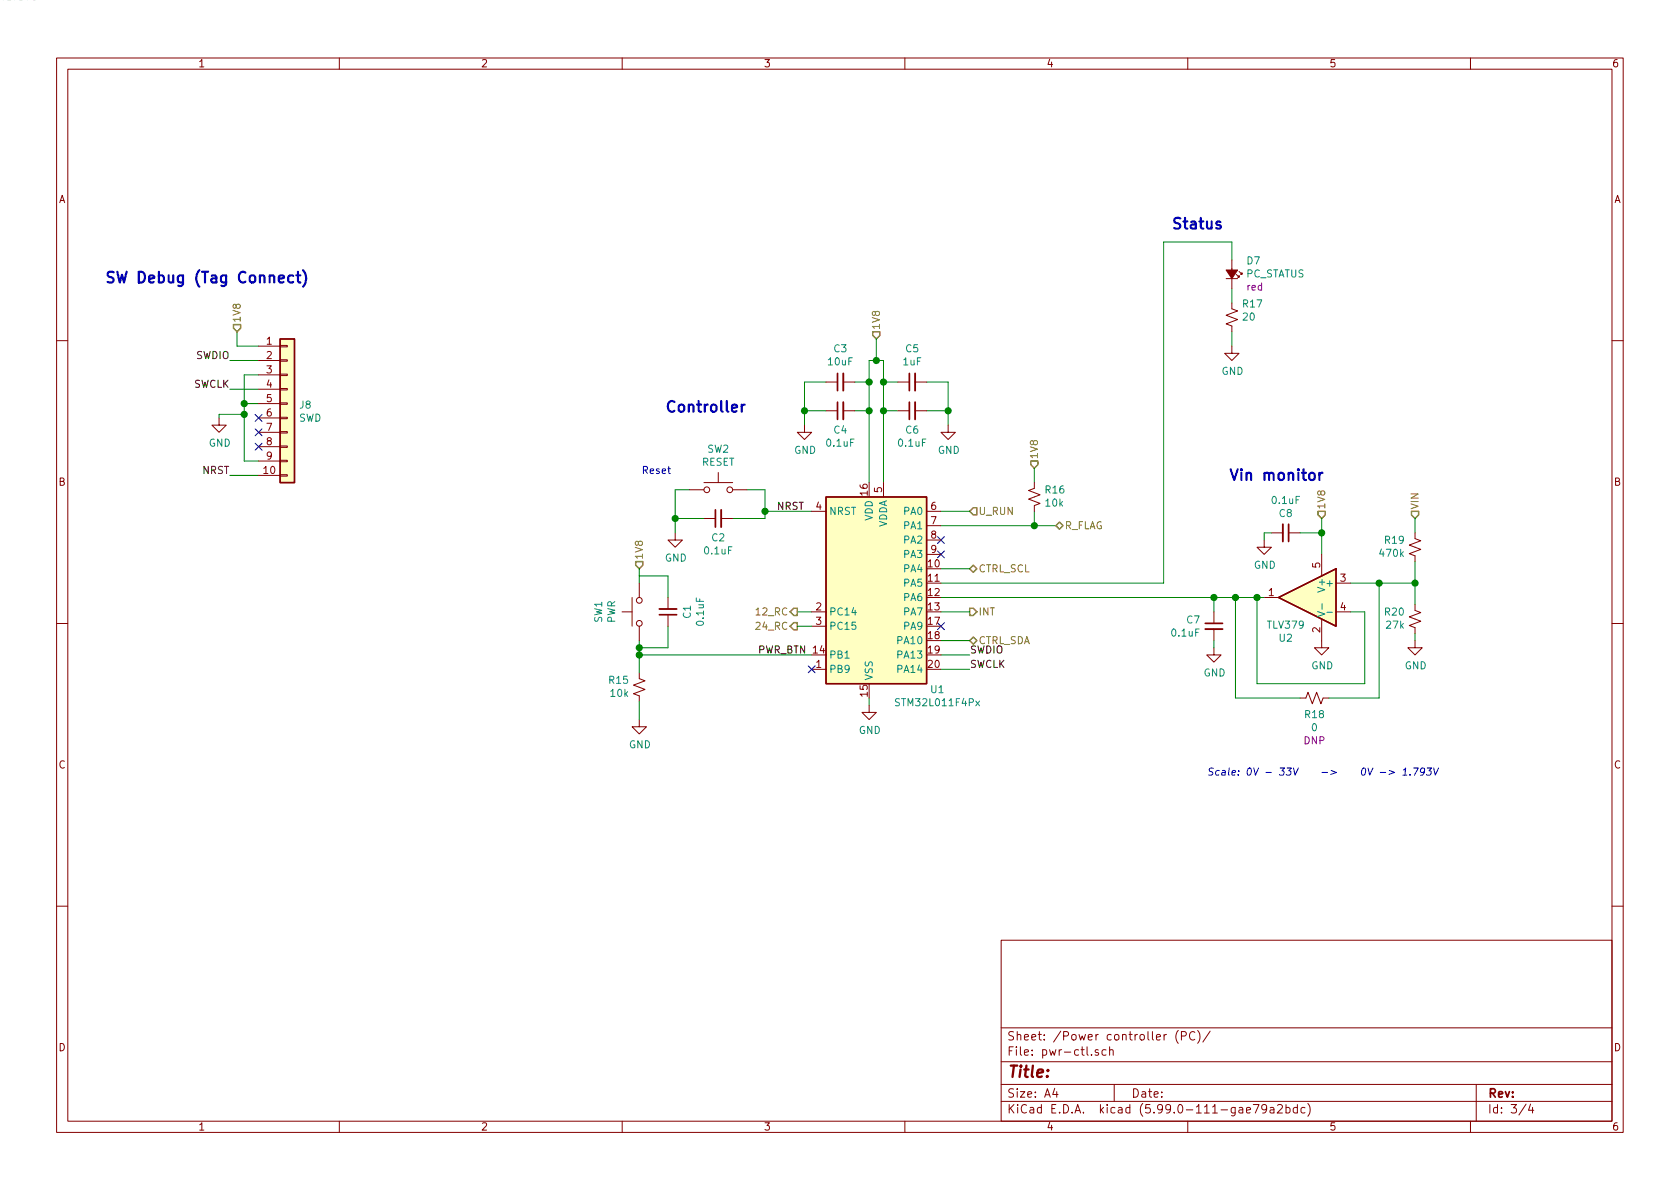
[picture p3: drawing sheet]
<svg xmlns="http://www.w3.org/2000/svg" width="297mm" height="210mm" viewBox="0 0 297 210" stroke-linecap="round" stroke-linejoin="round" font-family="sans-serif">
<g fill="none" stroke="#840000" stroke-width=".18">
<path d="M10 10.3h277v189.9h-277zM12 12.2h273v186.1h-273zM60 10.3v1.9M110 10.3v1.9M160 10.3v1.9M210 10.3v1.9M260 10.3v1.9M216.8 49.3h2M217.8 53.6v1l1 .4-2 .7 2 .8-2 .8 1 .4v1M217.8 46v5M218.6 48.5l.5 .5v-.2v.2h-.3M219.1 48l.5 .5v-.2v.2h-.3"/>
<path d="M10 60.2h2M38.7 73.9v1.3h1.3l-1.3 1.2-1.2-1.2h1.2M45.7 61.2h3.8M45.7 63.7h3.8M45.7 66.3h3.8M45.7 68.8h3.8M45.7 71.4h3.8M45.7 73.9h3.8M45.7 76.4h3.8M45.7 79h3.8M49.5 76.3h1.3v.3h-1.3zM49.5 78.9h1.3v.2h-1.3z"/>
<path d="M49.5 73.8h1.3v.2h-1.3zM49.5 68.7h1.3v.3h-1.3zM49.5 66.2h1.3v.2h-1.3zM49.5 63.6h1.3v.3h-1.3zM49.5 61.1h1.3v.2h-1.3zM49.5 71.2h1.3v.3h-1.3zM142.2 75.2v1.2h1.3l-1.3 1.3-1.2-1.3h1.2M146 72.6h2.1M146 67.6h2.1M149.1 72.6h2M149.1 67.6h2M158.7 72.6h2.1"/>
<path d="M158.7 67.6h2.1M161.8 72.6h2M161.8 67.6h2M167.6 75.2v1.2h1.3l-1.3 1.3-1.2-1.3h1.2M217.8 61.2v1.3h1.3l-1.3 1.2-1.3-1.2h1.3M285 60.2h2M45.7 84.1h3.8M45.7 81.5h3.8M49.5 81.4h1.3v.3h-1.3zM49.5 83.9h1.3v.3h-1.3zM119.4 94.2v1.3h1.2l-1.2 1.3-1.3-1.3h1.3M121.9 86.6h2.6"/>
<path d="M124.5 91.7h2M124.5 85.3h5M127 83.6v1.7M127.5 91.7h2M129.5 86.6h2.6M143.5 90.4h2.5M156.2 85.3v2.6M163.8 90.4h2.6M163.8 93h2.6M163.8 95.5h2.6M163.8 98h2.6M182.9 85.3v1.1l-1 .3 2 .8-2 .8 2 .7-1 .4v1"/>
<path d="M223.5 95.5v1.3h1.3l-1.3 1.2-1.3-1.2h1.3M224.8 94.2h2M227.8 94.2h2.1M233.7 98v3.8M250.2 94.2v1l1 .4-2 .8 2 .7-2 .8 1 .4v1M10 110.3h2M110 108.2h1.8M111.8 105.7v5M113 119v1l1 .4-2 .8 2 .7-2 .8 1 .4v1M113 103.1v2.6M113 110.7v2.6M118.1 105.7v2"/>
<path d="M118.1 108.7v2M143.5 118.4h2.5M143.5 108.2h2.5M143.5 110.7h2.5M214.6 114.5v1.3h1.3l-1.3 1.3-1.2-1.3h1.2M214.6 108.2v2M214.6 111.2v2.1M223.5 105.7h2.6M233.7 109.5v5h1.2l-1.2 1.3-1.3-1.3h1.3M236.2 108.2h2.6M236.2 103.1h2.6M250.2 106.9v1l1 .4-2 .8 2 .7-2 .8 1 .4v1"/>
<path d="M250.2 113.3v1.2h1.3l-1.3 1.3-1.3-1.3h1.3M285 110.3h2M113 127.2v1.3h1.3l-1.3 1.3-1.2-1.3h1.2M153.7 124.7v1.3h1.2l-1.2 1.2-1.3-1.2h1.3M229.9 123.4h1l.4-1 .7 2.1 .8-2.1 .8 2.1 .3-1.1h1M10 160.2h2M177 166.3h108v32h-108zM285 160.2h2M60 198.3v1.9M110 198.3v1.9M160 198.3v1.9M177 194.8h108"/>
<path d="M177 191.8h108M177 187.8h108M177 181.8h108M186.5 192.5l-.4 1h1M186.8 193v1M194.2 185.7l-.4-.1-.2 .2 .1 .2 .5 .2v.3h-.6M195.6 185.7l-.5-.1-.3 .3 .2 .6h.6M196.2 185.7l.2-.1 .4 .1v.9M196.2 185.1v1.5M197 191.8v3M208.3 182.2a1.71 1.71 0 0 0 0 2.3M208.9 183.2l.7-.1 .2-.2-.1-.3-.2-.2h-.6v1.5"/>
<path d="M210 198.3v1.9M211.3 182.6a.7 .7 0 0 0-1 .2 .7 .7 0 0 0 .2 .9 .55 .55 0 0 0 .8 .1M211.8 182.2a1.79 1.79 0 0 1 0 2.3M214 182.3l-1.3 2M220.4 196.3l.7-.1-.1-.3-.4-.1-.2 .2v.7h.6M221.6 195.3h1l-.7 1.5M224 196l-.3 .3-.5-.1-.1-.2v-.4l.1-.2 .5-.1 .2 .2a1.19 1.19 0 0 1-.2 1.2l-.5 .1M224.6 195.9h.6v.9M225.2 196.2l-.5 .1-.2 .2 .1 .2 .1 .1 .5-.1M225.9 195.5l.2-.2h.3l.3 .2v.3l-.9 1h.9M227.4 195.9l.4-.1 .3 .3-.1 .6-.2 .1-.4-.1M227.4 195.3v1.5"/>
<path d="M229.4 195.9l-.4-.1-.3 .3v.6l.3 .1 .4-.1M229.4 195.3v1.5M230.7 195.9l-.4-.1-.3 .3 .1 .6h.6M231.2 195.1a1.79 1.79 0 0 1 0 2.3M260 198.3v1.9M261 191.8v6.5M269.8 195.2l-1.2 2M270.6 195.2l-.3 1.1h.9M271 195.8v1"/>
<circle cx="125" cy="86.6" r=".51"/>
<circle cx="129" cy="86.6" r=".51"/>
<circle cx="113" cy="106.2" r=".51"/>
<circle cx="113" cy="110.2" r=".51"/>
</g>
<g fill="none" stroke="#008400" stroke-width=".18">
<path d="M41.9 58.7v2.5h3.8M154.9 59.9v3.8M217.8 46v-3.2h-12.1v60.3h-39.3M217.8 51v2.6M217.8 58.7v2.5M40.6 63.7h5.1M40.6 68.8h5.1M43.2 71.4h2.5M43.2 73.3h-4.5v.6M45.7 66.3h-2.5v15.2h2.5M142.2 72.6h3.8M146 67.6h-3.8v7.6"/>
<path d="M151.1 67.6h2.6M151.1 72.6h2.6M156.2 67.6h2.5M156.2 72.6h2.5M163.8 67.6h3.8v7.6M163.8 72.6h3.8M40.6 84.1h5.1M119.4 91.7h5.1M121.9 86.6h-2.5v7.6M132.1 86.6h3.2v5.1h-5.8M135.3 90.4h8.2M153.7 85.3v-21.6h2.5v21.6"/>
<path d="M166.4 90.4h5M166.4 93h20.3M182.9 82.8v2.5M182.9 90.4v2.6M224.8 94.2h-1.3v1.3M229.9 94.2h3.8M233.7 91.7v6.3M250.2 91.7v2.5M250.2 99.3v7.6M113 115.8h30.5M113 101.8h5.1v3.9M113 100.6v2.5"/>
<path d="M113 113.3v5.7M118.1 110.7v3.8h-5.1M141 108.2h2.5M141 110.7h2.5M166.4 118.4h5M166.4 108.2h5M166.4 115.8h5M166.4 113.3h5M166.4 100.6h5M166.4 105.7h57.1M214.6 105.7v2.5M214.6 113.3v1.2"/>
<path d="M218.4 105.7v17.7h11.5M222.2 105.7v15.2h19.1v-12.7h-2.5M238.8 103.1h11.4M243.8 103.1v20.3h-8.9M250.2 112v1.3M113 124.1v3.1M153.7 123.4v1.3"/>
</g>
<path d="M51.8 48.8l-.5-.1-.3 .3v.8l.3 .2 .5-.1M52.4 48.7h.7M52.7 48.1v1.6l.1 .2 .3 .1M53.6 47.8a2.16 2.16 0 0 1 0 2.9M131.1 71.5v1.3M131.7 71.5l-.4 .1-.2 .3M233.3 83.6v1.3M233.8 83.6l-.3 .1-.2 .3" fill="none" stroke="#0000c2" stroke-width=".38"/>
<g fill="none" stroke="#848400" stroke-width=".25">
<path d="M41.3 57.4h1.2v.6l-.6 .7-.6-.7zM154.3 58.7h1.3v.6l-.7 .6-.6-.6zM112.4 99.3h1.3v.6l-.7 .7-.6-.7zM172.1 89.8h.6v1.3h-.6l-.7-.7zM182.2 81.5h1.3v.7l-.6 .6-.7-.6zM186.7 93l.6-.7 .7 .7-.7 .6zM233 90.4h1.3v.7l-.6 .6-.7-.6zM249.6 90.4h1.2v.7l-.6 .6-.6-.6zM140.3 107.6h.7v1.2h-.7l-.6-.6zM140.3 110.1h.7v1.3h-.7l-.6-.7zM171.4 113.3l.7-.7 .6 .7-.6 .6zM171.4 107.6h.7l.6 .6-.6 .6h-.7z"/>
<path d="M171.4 100.6l.7-.7 .6 .7-.6 .6z"/>
</g>
<g fill="none" stroke="#000084" stroke-width=".18">
<path d="M45.1 73.3l1.2 1.2M45.1 75.8l1.2 1.3M45.1 78.4l1.2 1.2M46.3 73.3l-1.2 1.2M46.3 75.8l-1.2 1.3M46.3 78.4l-1.2 1.2M165.8 94.9l1.2 1.2M165.8 97.4l1.2 1.2M167 94.9l-1.2 1.2M167 97.4l-1.2 1.2M142.9 117.7l1.2 1.3M144.1 117.7l-1.2 1.3"/>
<path d="M165.8 110.1l1.2 1.2M167 110.1l-1.2 1.2"/>
</g>
<path d="M216.8 47.7h2l-1 1.6z" fill="#840000" stroke="#840000" stroke-width=".18"/>
<path d="M149.1 66v3.1M149.1 71.1v3.1M161.8 66v3.1M161.8 71.1v3.1M127.5 90.2v3M226.8 92.7v3.1M116.6 107.7h3M213.1 111.2h3.1" fill="none" stroke="#840000" stroke-width=".33"/>
<path d="M148.1 66v3.1M148.1 71.1v3.1M160.8 66v3.1M160.8 71.1v3.1M126.5 90.2v3M227.8 92.7v3.1M116.6 108.7h3M213.1 110.2h3.1" fill="none" stroke="#840000" stroke-width=".3"/>
<g fill="#ffffc2" stroke="#ffffc2" stroke-width=".18">
<path d="M146 87.9h17.8v33h-17.8z"/>
<path d="M49.5 59.9h2.6v25.4h-2.6z"/>
<path d="M226.1 105.7l10.1-5.1v10.1z"/>
</g>
<path d="M49.5 59.9h2.6v25.4h-2.6zM146 87.9h17.8v33h-17.8zM226.1 105.7l10.1-5.1v10.1z" fill="none" stroke="#840000" stroke-width=".25"/>
<path d="M233 108.1l1.2 .5-1.2 .4M233.8 106.8v.9M234.6 108.3h1M172.5 124l.7 .8M173.2 124l-.7 .8" fill="none" stroke="#008484" stroke-width=".18"/>
<g fill="none" stroke="#0000c2" stroke-width=".18">
<path d="M226.3 135.8h.8l-.5 .5 .3 .1 .2 .1-.2 .5-.5 .1-.2-.1M233.8 136.6h.9M235.4 136.2l.9 .4-1 .4M240.9 135.9l.2-.1a.65 .65 0 0 1 .2 1.2l-.4 .1-.2-.3v-.5zM241.9 135.8l.3 1.3 .5-1.3M244 136.6h1M245.6 136.2l1 .4-1 .4M248 137.1h.7M248.1 136.2l.4-.4-.1 1.3M249.3 137v.1M249.9 135.8h.9l-.7 1.3M251.9 136.4l-.3 .2-.4-.1-.1-.1 .2-.5 .4-.1 .2 .3-.2 .7-.2 .2-.3 .1"/>
<path d="M252.3 135.8h.8l-.4 .5 .3 .1 .1 .1-.2 .5-.5 .1-.2-.1M253.5 135.8l.3 1.3 .6-1.3"/>
</g>
<g fill="#008400" stroke="#008400" stroke-width=".25">
<circle cx="43.2" cy="71.4" r=".51"/>
<circle cx="43.2" cy="73.3" r=".51"/>
<circle cx="142.2" cy="72.6" r=".51"/>
<circle cx="167.6" cy="72.6" r=".51"/>
<circle cx="156.2" cy="72.6" r=".51"/>
<circle cx="154.9" cy="63.7" r=".51"/>
<circle cx="153.7" cy="67.6" r=".51"/>
<circle cx="156.2" cy="67.6" r=".51"/>
<circle cx="153.7" cy="72.6" r=".51"/>
<circle cx="182.9" cy="93" r=".51"/>
<circle cx="135.3" cy="90.4" r=".51"/>
<circle cx="113" cy="114.5" r=".51"/>
<circle cx="113" cy="115.8" r=".51"/>
<circle cx="222.3" cy="105.7" r=".51"/>
<circle cx="243.8" cy="103.1" r=".51"/>
<circle cx="218.4" cy="105.7" r=".51"/>
<circle cx="250.2" cy="103.1" r=".51"/>
<circle cx="233.7" cy="94.2" r=".51"/>
<circle cx="214.6" cy="105.7" r=".51"/>
<circle cx="119.4" cy="91.7" r=".51"/>
</g>
<text font-size="2.8" fill="#840000" x="178" y="190.5">Title:</text>
<g font-size="2.7" fill="#0000c2">
<text x="207" y="40.5">Status</text>
<text x="18.4" y="50.1">SW Debug (Tag Connect)</text>
<text x="117.5" y="72.9">Controller</text>
<text x="217.2" y="85">Vin monitor</text>
</g>
<g font-size="2.1" fill="#840000">
<text x="178" y="184">Sheet: /Power controller (PC)/</text>
<text x="178" y="186.7">File: pwr-ctl.sch</text>
<text x="178" y="196.9">KiCad E.D.A. kicad (5.99.0-111-gae79a2bdc)</text>
<text x="178" y="194.1">Size: A4</text>
<text x="200" y="194.1">Date:</text>
<text x="263" y="194.1">Rev:</text>
<text x="263" y="196.9">Id: 3/4</text>
</g>
<g font-size="1.8" fill="#840000">
<text x="35" y="11.9">1</text>
<text x="85" y="11.9">2</text>
<text x="135" y="11.9">3</text>
<text x="185" y="11.9">4</text>
<text x="235" y="11.9">5</text>
<text x="285" y="11.9">6</text>
<text x="10.4" y="35.9">A</text>
<text x="285.4" y="35.9">A</text>
<text x="47.1" y="61">1</text>
<text x="47.1" y="63.5">2</text>
<text x="47.1" y="66">3</text>
<text x="47.1" y="68.6">4</text>
<text x="47.1" y="71.1">5</text>
<text x="47.1" y="73.7">6</text>
<text x="47.1" y="76.2">7</text>
<text x="46.7" y="83.8">10</text>
<text x="47.1" y="78.7">8</text>
<text x="47.1" y="81.3">9</text>
<text x="10.4" y="85.9">B</text>
<text x="153.4" y="87.6" transform="rotate(-90 153.4 87.6)">16</text>
<text x="156" y="87.1" transform="rotate(-90 156 87.1)">5</text>
<text x="285.4" y="85.9">B</text>
<text x="144.3" y="90.2">4</text>
<text x="164.6" y="90.2">6</text>
<text x="164.6" y="92.7">7</text>
<text x="164.6" y="95.2">8</text>
<text x="164.1" y="100.3">10</text>
<text x="164.6" y="97.8">9</text>
<text x="233.4" y="100.4" transform="rotate(-90 233.4 100.4)">5</text>
<text x="144.3" y="107.9">2</text>
<text x="164.1" y="102.9">11</text>
<text x="164.1" y="105.4">12</text>
<text x="164.1" y="107.9">13</text>
<text x="224.3" y="105.4">1</text>
<text x="237" y="102.9">3</text>
<text x="237" y="107.9">4</text>
<text x="144.3" y="110.5">3</text>
<text x="164.1" y="113">18</text>
<text x="164.1" y="110.5">17</text>
<text x="233.4" y="111.9" transform="rotate(-90 233.4 111.9)">2</text>
<text x="144.3" y="118.1">1</text>
<text x="164.1" y="115.6">19</text>
<text x="164.1" y="118.1">20</text>
<text x="153.4" y="123.1" transform="rotate(-90 153.4 123.1)">15</text>
<text x="10.4" y="135.9">C</text>
<text x="285.4" y="135.9">C</text>
<text x="10.4" y="185.9">D</text>
<text x="285.4" y="185.9">D</text>
<text x="35" y="199.9">1</text>
<text x="85" y="199.9">2</text>
<text x="135" y="199.9">3</text>
<text x="185" y="199.9">4</text>
<text x="235" y="199.9">5</text>
<text x="285" y="199.9">6</text>
</g>
<g font-size="1.8" fill="#008484">
<text x="220.5" y="46.8">D7</text>
<text x="220.2" y="49.1">PC_STATUS</text>
<text x="219.8" y="54.4">R17</text>
<text x="219.8" y="56.7">20</text>
<text x="146.5" y="64.6">10uF</text>
<text x="147.5" y="62.3">C3</text>
<text x="159.7" y="64.6">1uF</text>
<text x="160.2" y="62.3">C5</text>
<text x="216" y="66.3">GND</text>
<text x="52.8" y="74.6">SWD</text>
<text x="53" y="72.3">J8</text>
<text x="147.5" y="76.7">C4</text>
<text x="160.2" y="76.7">C6</text>
<text x="36.9" y="79">GND</text>
<text x="124.1" y="82.4">RESET</text>
<text x="125.1" y="80.1">SW2</text>
<text x="140.4" y="80.3">GND</text>
<text x="146.3" y="79">0.1uF</text>
<text x="159" y="79">0.1uF</text>
<text x="165.8" y="80.3">GND</text>
<text x="184.9" y="87.3">R16</text>
<text x="184.9" y="89.6">10k</text>
<text x="225" y="89.1">0.1uF</text>
<text x="125.9" y="95.7">C2</text>
<text x="146.6" y="91.1">NRST</text>
<text x="154.3" y="92.1" transform="rotate(-90 154.3 92.1)">VDD</text>
<text x="156.8" y="93.4" transform="rotate(-90 156.8 93.4)">VDDA</text>
<text x="159.9" y="91.1">PA0</text>
<text x="159.9" y="93.6">PA1</text>
<text x="226.2" y="91.4">C8</text>
<text x="117.6" y="99.3">GND</text>
<text x="124.7" y="98">0.1uF</text>
<text x="159.9" y="96.1">PA2</text>
<text x="159.9" y="98.7">PA3</text>
<text x="159.9" y="101.2">PA4</text>
<text x="221.7" y="100.6">GND</text>
<text x="244.1" y="98.5">470k</text>
<text x="244.9" y="96.2">R19</text>
<text x="159.9" y="103.8">PA5</text>
<text x="159.9" y="106.3">PA6</text>
<text x="234.3" y="104.3" transform="rotate(-90 234.3 104.3)">V+</text>
<text x="234.9" y="103.8">+</text>
<text x="106.5" y="110.1" transform="rotate(-90 106.5 110.1)">SW1</text>
<text x="108.8" y="110.2" transform="rotate(-90 108.8 110.2)">PWR</text>
<text x="122.1" y="109.3" transform="rotate(-90 122.1 109.3)">C1</text>
<text x="124.5" y="110.5" transform="rotate(-90 124.5 110.5)">0.1uF</text>
<text x="146.6" y="108.8">PC14</text>
<text x="146.6" y="111.4">PC15</text>
<text x="158.9" y="113.9">PA10</text>
<text x="159.9" y="108.8">PA7</text>
<text x="159.9" y="111.4">PA9</text>
<text x="207.3" y="112.6">0.1uF</text>
<text x="209.9" y="110.3">C7</text>
<text x="224.2" y="111.2">TLV379</text>
<text x="226.2" y="113.5">U2</text>
<text x="244.9" y="108.9">R20</text>
<text x="245.2" y="111.2">27k</text>
<text x="146.6" y="116.5">PB1</text>
<text x="146.6" y="119">PB9</text>
<text x="158.9" y="116.5">PA13</text>
<text x="158.9" y="119">PA14</text>
<text x="212.8" y="119.6">GND</text>
<text x="231.9" y="118.4">GND</text>
<text x="248.4" y="118.4">GND</text>
<text x="107.7" y="120.9">R15</text>
<text x="108" y="123.2">10k</text>
<text x="154.3" y="120.4" transform="rotate(-90 154.3 120.4)">VSS</text>
<text x="158.7" y="124.9">STM32L011F4Px</text>
<text x="164.6" y="122.6">U1</text>
<text x="151.8" y="129.8">GND</text>
<text x="230.8" y="127">R18</text>
<text x="231.9" y="129.3">0</text>
<text x="111.2" y="132.3">GND</text>
</g>
<g font-size="1.8" fill="#840084">
<text x="220.5" y="51.4">red</text>
<text x="230.6" y="131.6">DNP</text>
</g>
<g font-size="1.8" fill="#848400">
<text x="42.5" y="57.1" transform="rotate(-90 42.5 57.1)">1V8</text>
<text x="155.6" y="58.4" transform="rotate(-90 155.6 58.4)">1V8</text>
<text x="183.5" y="81.3" transform="rotate(-90 183.5 81.3)">1V8</text>
<text x="173" y="91.1">U_RUN</text>
<text x="188.2" y="93.6">R_FLAG</text>
<text x="234.3" y="90.2" transform="rotate(-90 234.3 90.2)">1V8</text>
<text x="250.8" y="90.2" transform="rotate(-90 250.8 90.2)">VIN</text>
<text x="113.7" y="99.1" transform="rotate(-90 113.7 99.1)">1V8</text>
<text x="173" y="101.2">CTRL_SCL</text>
<text x="133.9" y="108.8">12_RC</text>
<text x="133.9" y="111.4">24_RC</text>
<text x="173" y="113.9">CTRL_SDA</text>
<text x="173" y="108.8">INT</text>
</g>
<g font-size="1.8">
<text x="34.6" y="63.5">SWDIO</text>
<text x="34.2" y="68.6">SWCLK</text>
<text x="35.8" y="83.8">NRST</text>
<text x="137.4" y="90.2">NRST</text>
<text x="134" y="115.6">PWR_BTN 14</text>
<text x="171.4" y="115.6">SWDIO</text>
<text x="171.4" y="118.1">SWCLK</text>
</g>
<g font-size="1.8" fill="#0000c2">
<text x="113.9" y="83.8">Reset</text>
<text x="213.4" y="137.2">Scale: 0V - 33V</text>
<text x="227.6" y="137.2">-&gt;</text>
</g>
</svg>
